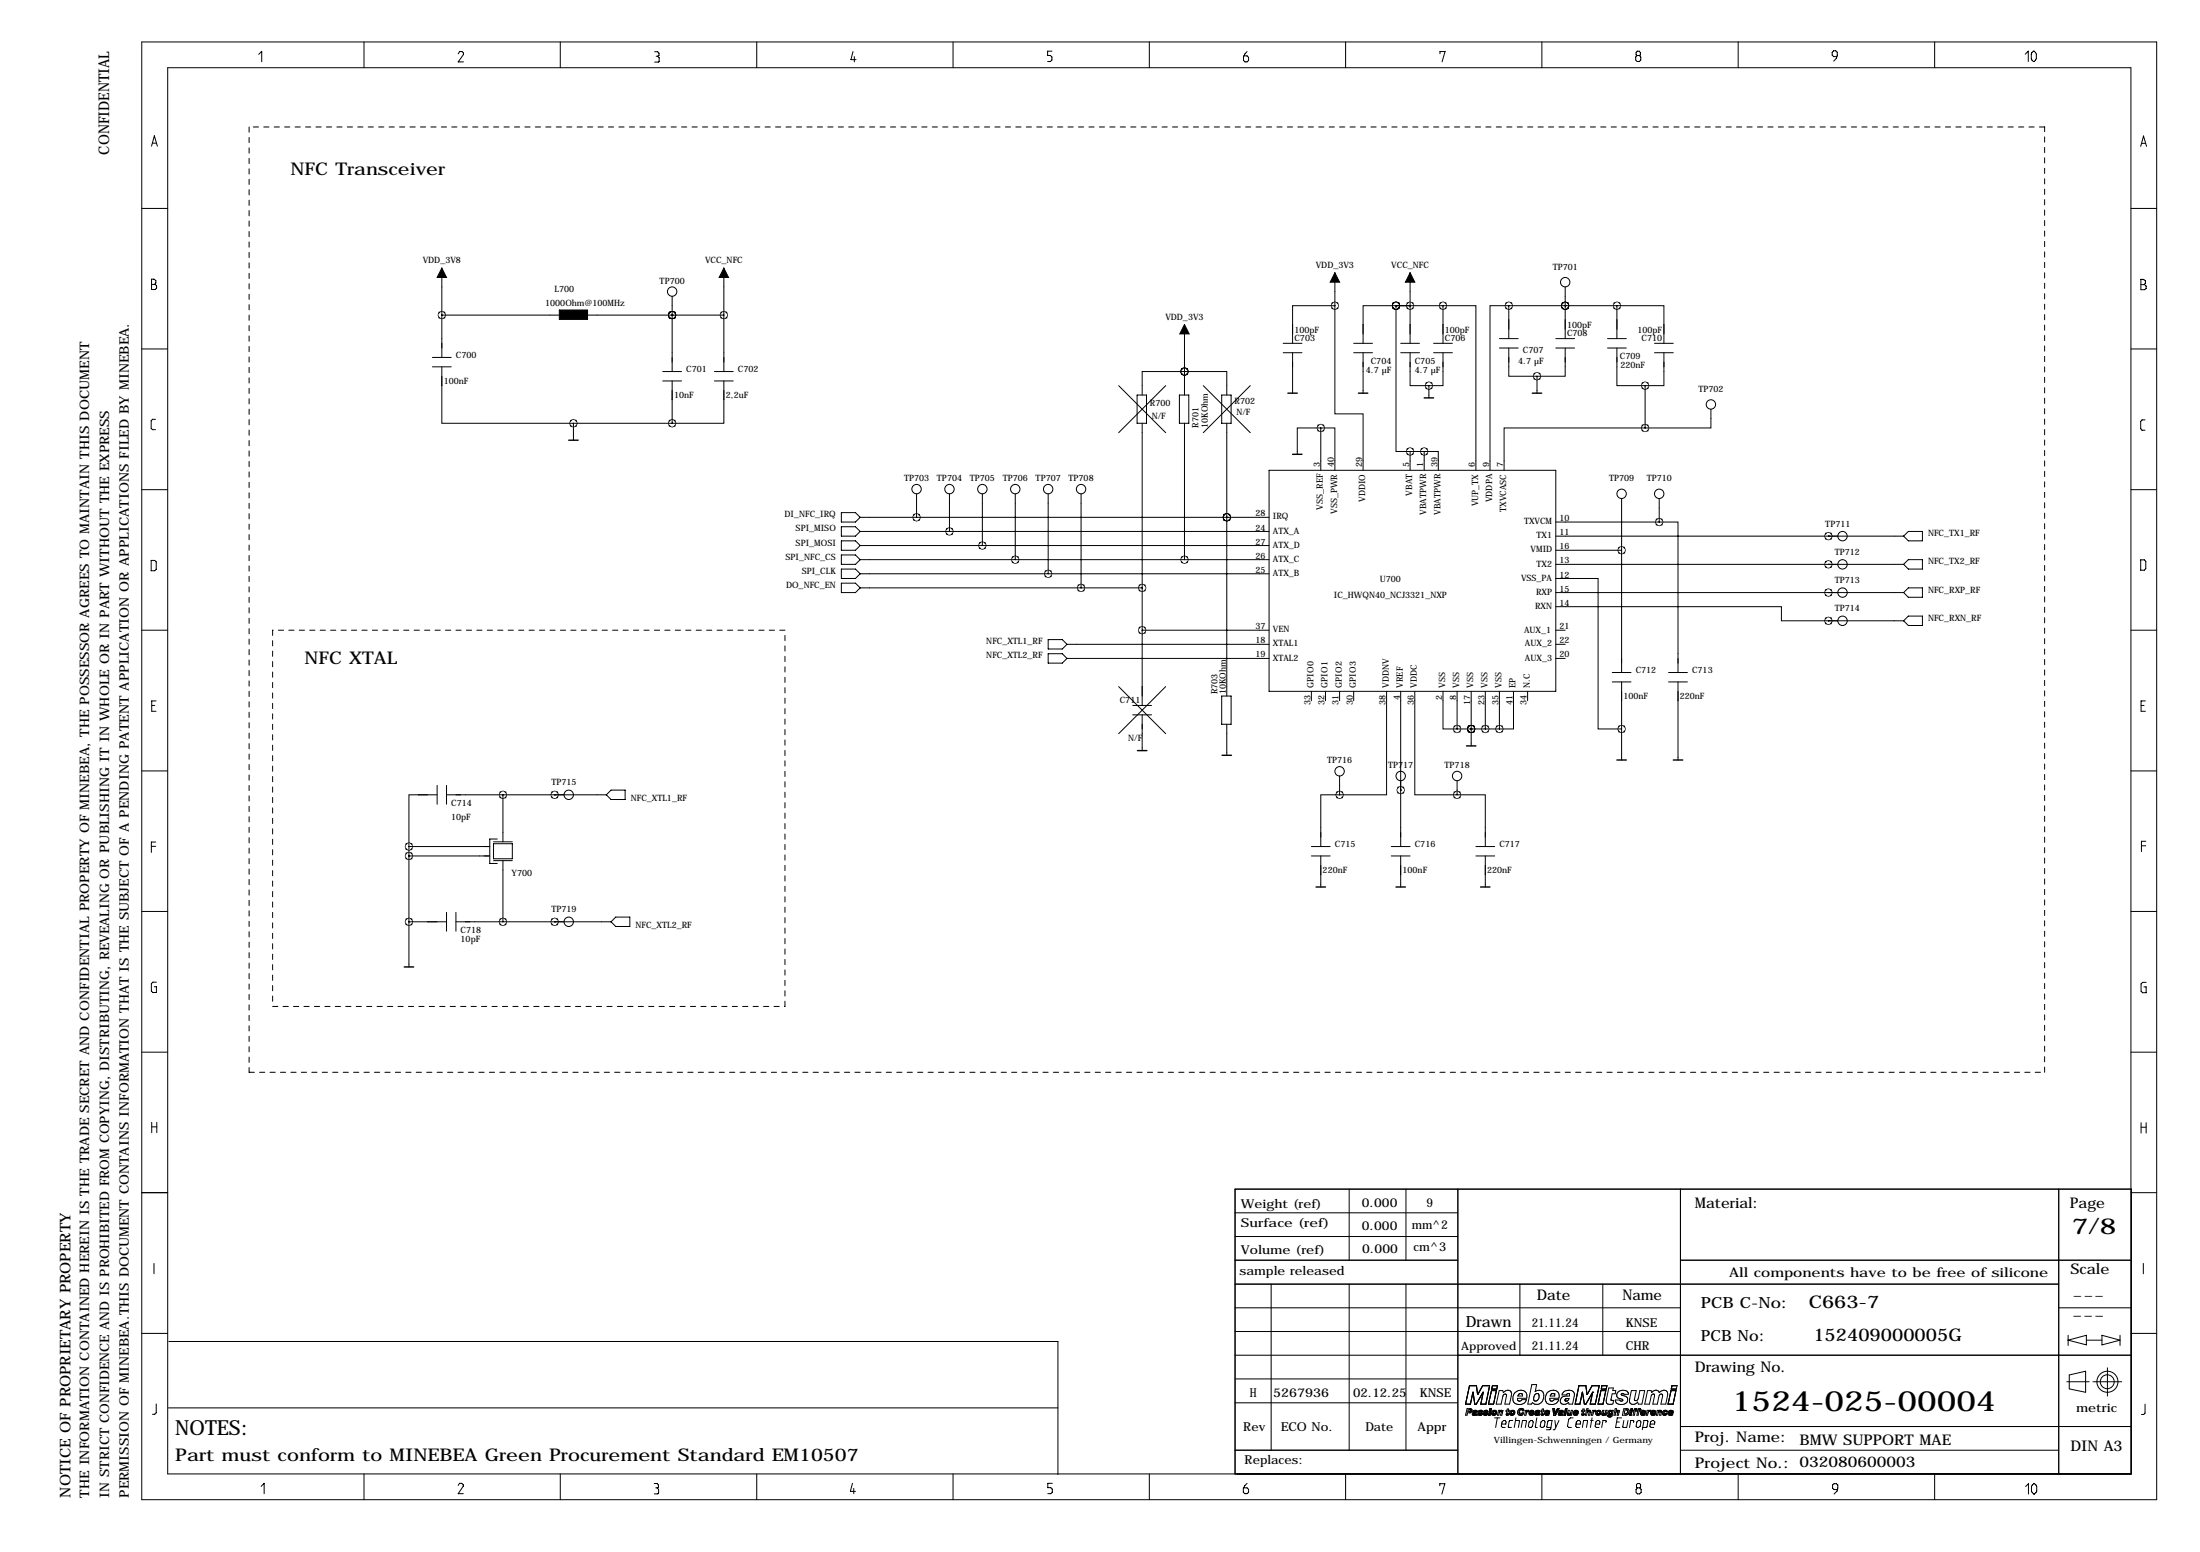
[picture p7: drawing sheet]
<svg xmlns="http://www.w3.org/2000/svg" width="594mm" height="419mm" viewBox="0 0 594 419" stroke-linecap="round" stroke-linejoin="round" font-family="sans-serif">
<g fill="none" stroke="#000" stroke-width=".27">
<path d="M38.3 11.3h544.4v393.7h-544.4zM69.9 14.7l.8-.8v2.8M98.3 11.3v7M123.8 14.5l.4-.6h.6l.4 .4v.4l-1.4 2h1.4M151.4 11.3v7M176.9 14h.8l.4 .4v.6l-.4 .2M177.3 15.2h.4M177.7 15.2l.4 .4v1l-.2 .2h-1M204.5 11.3v7M230.5 13.9l-.6 2.2h1.4M230.8 15.3v1.4M257.5 11.3v7"/>
<path d="M284.2 13.8h-1.1v1.2h.7l.4 .4v.8l-.4 .4h-.7M310.5 11.3v7M337 13.9l-1 1.4v1l.4 .4h.6l.4-.4v-.8l-.4-.4h-.9M363.6 11.3v7M389.1 14.5v-.6h1.3l-.8 2.8M416.6 11.3v7M442.4 15l-.3-.2v-.6l.3-.4h.5l.3 .4v.6l-.3 .2M442.4 15l-.4 .4v.8l.4 .4h.5l.4-.4v-.8l-.4-.4M442.4 15h.5M469.6 11.3v7M496.3 15.3h-.8l-.5-.4v-.8l.5-.4h.5l.4 .4-.2 1.6-.7 .8M522.7 11.3v7"/>
<path d="M547.2 14.6l.8-.8v2.8M549 14.2l.6-.4 .6 .8v1.2l-.6 .8-.6-.4-.2-.4zM40.9 39.5l.8-2.8 .8 2.8M41.2 38.7h1.1M578.4 39.5l.8-2.8 .8 2.8M578.7 38.7h1M38.3 56.3h7M575.8 56.3h6.9M40.9 76.8h1l.4 .4v.6l-.4 .4h-1v-2.8h.8l.4 .4v.6l-.4 .4M119.4 72.4v24.1M195.6 72.4v27.9M360.7 73.7v8.9"/>
<path d="M381 73.7v8.9h-3.8M422.9 77.5v13.9M578.5 76.9h1l.4 .4v.6l-.4 .3h-1v-2.8h.6l.6 .4v.7l-.4 .4M38.3 94.2h7M116.8 96.5h5.1M116.8 99.1h5.1M119.4 99.1v15.2h35.5M119.4 85.1h31.7M158.7 85.1h36.9M181.6 85.1h.1M181.6 80v20.3M320 87.6v19.1"/>
<path d="M346.7 95.2h5.1M346.7 92.7h5.1M349.2 95.2v11M360.7 82.6v29.2h7.6v15.2M360.7 82.6h-11.5v10.1M365.8 95.2h5M365.8 92.7h5M368.3 95.2v11M377.2 82.6v39.3h3.8M377.2 82.6h.1M377.2 82.6h-8.9v10.1M377.2 82.6h12.7"/>
<path d="M378.5 95.2h5M378.5 92.7h5M381 95.2v8.9h5.1M381 82.6v10.1M387.3 95.2h5.1M387.3 92.7h5.1M389.9 82.6h8.9v44.4M389.9 95.2v8.9h-3.8M389.9 82.6v10.1M405.1 94h5.1M405.1 91.4h5.1M407.7 82.6h-5.1v44.4"/>
<path d="M407.7 94v7.6h7.6M407.7 82.6v8.8M407.7 82.6h29.2M420.4 94h5M420.4 91.4h5M422.9 94v7.6h-7.6M422.9 82.6h.1M434.3 94h5.1M434.3 91.4h5.1M436.9 82.6h12.7v10.1M436.9 94v10.1h7.6M436.9 82.6v8.8"/>
<path d="M447 95.2h5.1M447 92.7h5.1M449.6 95.2v8.9h-5.1M575.8 94.2h6.9M42 113.2h-.8l-.4 .4v2.1l.4 .3h.8M154.9 114.3h26.7M154.9 114.3v4.6M179.1 100.3h5M179.1 102.9h5M181.6 102.9v11.4M193 100.3h5.1M193 102.9h5.1"/>
<path d="M195.6 102.9v11.4h-14M302.3 104.1l12.7 12.7M307.2 106.7h2.6v7.6h-2.6zM308.6 114.3v76.2M315 104.1l-12.7 12.7M318.7 106.7h2.5v7.6h-2.5zM320 100.3h11.5v6.4M320 100.3h.1M320 100.3h-11.4v6.4M320 114.3v36.8M325.1 104.1l12.7 12.7M330.1 106.7h2.5v7.6h-2.5z"/>
<path d="M331.5 114.3v73.7M337.8 104.1l-12.7 12.7M356.9 115.6h3.8v11.4M356.9 115.6h-6.4v7.1M356.9 115.6v11.4M386.1 104.1v3.3M415.3 101.6v4.6M444.5 115.6h-38.1v11.4M444.5 104.1v11.5M462.3 110.5v5.1h-17.8M579.6 113.4h-.8l-.4 .4v2l.4 .4h.8M38.3 132.2h7"/>
<path d="M227.3 138.4h3.8l1.3 1.3-1.3 1.3h-3.8zM232.4 139.7h110.5M247.6 133.3v6.4M256.5 133.3v10.2M265.4 133.3v14M274.3 133.3v17.8M283.2 133.3v21.6M292.1 133.3v25.5M331.5 139.7h.1M342.9 127h77.5v59.7h-77.5zM381 121.9v5.1M381 121.9h3.8"/>
<path d="M384.8 121.9h3.8v5.1M384.8 121.9v5.1M438.1 134.6v47M448.3 134.6v6.4M575.8 132.2h6.9M40.8 151.3h1l.4 .4v2l-.4 .4h-1zM227.3 142.2h3.8l1.3 1.3-1.3 1.3h-3.8zM227.3 153.7h3.8l1.3 1.2-1.3 1.3h-3.8zM227.3 149.9h3.8l1.3 1.2-1.3 1.3h-3.8zM227.3 157.5h3.8l1.3 1.3-1.3 1.2h-3.8zM227.3 146.1h3.8l1.3 1.2-1.3 1.3h-3.8zM232.4 143.5h110.5"/>
<path d="M232.4 154.9h110.5M232.4 151.1h110.5M232.4 147.3h110.5M232.4 158.8h76.2M420.4 156.2h11.4v40.6h6.3M420.4 141h27.9M420.4 144.8h93.9M420.4 152.4h93.9M420.4 148.6h17.7M448.3 141h5.1v40.6M494 144.8h.1M494 152.4h.1"/>
<path d="M514.3 152.4l1.3-1.3h3.8v2.6h-3.8zM515.6 143.5h3.8v2.6h-3.8l-1.3-1.3zM578.4 151.2h1l.4 .4v2l-.4 .4h-1zM38.3 170.2h7M283.2 172.7h3.8l1.3 1.3-1.3 1.3h-3.8zM283.2 176.5h3.8l1.3 1.3-1.3 1.3h-3.8zM288.3 174h54.6M288.3 177.8h54.6M308.6 170.2h34.3M420.4 163.8h60.9v3.8h12.7M420.4 170.2h2.5M420.4 160h93.9"/>
<path d="M420.4 174h2.5M420.4 177.8h2.5M494 160h.1M494 167.6h.1M494 167.6h20.3M514.3 160l1.3-1.2h3.8v2.5h-3.8zM515.6 166.4h3.8v2.5h-3.8l-1.3-1.3zM575.8 170.2h6.9M41 190.5h.8M42.2 189.3h-1.2v2.8h1.2M302.3 185.4l12.7 12.7M306.1 190.5h5"/>
<path d="M306.1 193h5M308.6 193v9.7M315 185.4l-12.7 12.7M330.1 188h2.5v7.6h-2.5zM331.5 195.6v8.4M354.3 186.7v2.5M358.1 186.7v2.5M361.9 186.7v2.5M365.8 186.7v2.5M374.6 186.7v27.9h-12.7M378.5 186.7v41.9M382.3 186.7v27.9h11.4"/>
<path d="M389.9 186.7v10.1h3.8M393.7 186.7v10.1M393.7 196.8h11.4M397.5 196.8h.1M397.5 186.7v14.7M401.3 186.7v10.1M405.1 186.7v10.1M408.9 186.7v10.1h-3.8M412.7 186.7v2.5M435.6 181.6h5.1M435.6 184.1h5.1M438.1 184.1v21.1"/>
<path d="M450.8 181.6h5.1M450.8 184.1h5.1M453.4 184.1v21.1M578.5 190.5h.8M579.7 189.3h-1.2v2.8h1.2M38.3 208.2h7M118.1 214.6h-7.6v14M118.1 212.1v5.1M120.6 212.1v5.1M120.6 214.6h43.2M135.9 214.6v12.7M149.9 214.6h.1"/>
<path d="M165.1 213.4h3.8v2.5h-3.8l-1.3-1.3zM361.9 214.6h-5v14M361.9 209.5v5.1M378.5 213.4h.1M393.7 214.6h7.6v14M393.7 210.8v3.8M575.8 208.2h6.9M40.9 228.5h1.2M42.1 227.4h-1.2v2.8M110.5 228.6h21.8M110.5 231.1h21.8M110.5 228.6v32.5"/>
<path d="M133.3 232.4h5.1M133.3 227.3h5.1M133.3 227.8h5.1v4.1h-5.1zM134.4 226.6h-2.1v6.6h2.1M135.9 232.4v16.5M354.3 228.6h5.1M354.3 231.1h5.1M356.9 231.1v8.4M375.9 228.6h5.1M375.9 231.1h5.1M378.5 231.1v8.4M398.8 228.6h5.1"/>
<path d="M398.8 231.1h5.1M401.3 231.1v8.4M578.6 228.4h1.2M579.8 227.2h-1.2v2.8M38.3 246.1h7M110.5 248.9h10.1M120.6 246.4v5.1M123.2 248.9h41.9M123.2 246.4v5.1M149.9 248.9h.1M166.4 247.6h3.8v2.6h-3.8l-1.3-1.3zM575.8 246.1h6.9"/>
<path d="M42.3 265.2h-1l-.4 .4v2l.4 .4h1v-1.6h-.6M579.9 265.3h-1l-.4 .4v2l.4 .4h1v-1.6h-.6M38.3 284.1h7M575.8 284.1h6.9M41 304.3h1.4M41 303.1v2.8M42.4 303.1v2.8M578.5 303.2v2.8M578.5 304.4h1.4M579.9 303.2v2.8M38.3 322.1h7M333.7 333.9h60.2"/>
<path d="M333.7 327.5h60.2M364.5 321.1v19.2M379.9 321.1v19.2M393.9 321.1v76.9M454.1 321.1v76.9M556.3 321.1v76.9M575.8 322.1h6.9M41.6 341.2v2.8M333.7 346.8h222.6M333.7 340.3h60.2M333.7 359.6h120.4M333.7 353.2h120.4"/>
<path d="M343.5 346.8v44.8M364.5 346.8v44.8M379.9 346.8v44.8M410.7 346.8v19.2M433.1 346.8v19.2M454.1 340.3h121.8M556.3 353.2h19.6M579.1 341.2v2.8M38.3 360.1h7M42.2 379.1v2.4l-.4 .4h-.6M45.6 362.3h240.3v35.9M333.7 366h242.2"/>
<path d="M333.7 378.8h60.2M333.7 372.4h60.2M397.1 374.2h1.8l.3 2.4 1.4-2.4h1.9l-1 5h-1.4l.7-3.2-1.9 3.2h-.4l-.5-3.2-.7 3.2h-1.3zM398 376h.1M403 375.5h1.3l-.7 3.7h-1.4zM403.3 374.2h1.3l-.2 .9h-1.4zM405.1 375.5h.9l.2 .6a1.14 1.14 0 0 1 1.3-.7 1.14 1.14 0 0 1 .9 1.2l-.5 2.6h-1.3l.4-2.6a.62 .62 0 0 0-.6 0 .62 .62 0 0 0-.4 .5l-.4 2.1h-1.3zM409.3 376.1a1.9 1.9 0 0 1 3.2 .5v1h-2.5a.64 .64 0 0 0 .4 .8 .64 .64 0 0 0 .8-.4h1.2a1.98 1.98 0 0 1-1.7 1.3 1.98 1.98 0 0 1-1.9-1.1v-1zM410.5 376.4l.1-.1a.52 .52 0 0 1 .6 .1 .52 .52 0 0 1 .1 .6h-1.2zM411.3 376.5h.1M413.8 379.1l-.1 .1M413.9 373.9h1.3l-.4 1.9a1.47 1.47 0 0 1 1.9-.1 1.47 1.47 0 0 1 .3 1.9 1.76 1.76 0 0 1-1.1 1.5 1.76 1.76 0 0 1-1.8-.3l-.4 .4h-.9z"/>
<path d="M414.9 376.5l.6-.2a1.27 1.27 0 0 1-.3 2l-.2 .1a.95 .95 0 0 1-.7-.8 .95 .95 0 0 1 .4-.9zM418 376.1a1.79 1.79 0 0 1 2.1-.6 1.79 1.79 0 0 1 1.2 1.7l-.1 .4h-2.5a.6 .6 0 0 0 .4 .7 .6 .6 0 0 0 .7-.2l.1-.1h1.2a1.9 1.9 0 0 1-1.7 1.3 1.9 1.9 0 0 1-1.8-1.1v-1zM419.1 376.5l.1-.1a.54 .54 0 0 1 .9 .2v.4h-1.3zM419.3 376.4h.1M419.7 375.4h.1M420 376.4h.1M420 376.5h.1M422.6 375.8a1.82 1.82 0 0 1 2.8 .7l-.5 2.7h-1l-.1-.5a1.2 1.2 0 0 1-1.4 .6 1.2 1.2 0 0 1-.8-1.2l.6-.9 1.8-.2 .1-.6-.3-.1-.5 .4h-1.3zM422.9 378.1h.1M422.9 377.9h.1M423 377.8h.1M423.1 377.7h.8l-.3 .5-.4 .2-.3-.1z"/>
<path d="M423.2 377.6v.1M423.8 378.7h.1M423.9 377.6v.1M424 376.4h.1M426.6 374.2h1.9l.3 2.4 1.4-2.4h1.9l-1.1 5h-1.3l.6-3.2-1.8 3.2h-.4l-.5-3.2-.7 3.2h-1.3zM430.3 376h.1M432.6 375.5h1.3l-.8 3.7h-1.3zM432.8 374.2h1.4l-.2 .9h-1.3zM435.3 378.1h.1M435.3 378.1l.3-1.7h.8l.2-.9h-.8l.1-.7h-1.2l-.7 3.1a.93 .93 0 0 0 .7 1.3l1.1-.1 .2-.9h-.2M435.3 378.1l.5 .1M435.8 378.2h.1"/>
<path d="M437.1 376a1.67 1.67 0 0 1 2.9 .3v.2h-1.2a.36 .36 0 0 0-.4-.2 .36 .36 0 0 0-.3 .4 2.13 2.13 0 0 1 1.6 .8 1.7 1.7 0 0 1-.8 1.7 1.7 1.7 0 0 1-1.9-.1l-.5-.6v-.4h1.2v.2l.5 .1 .3-.3-.4-.3a1.1 1.1 0 0 1-1.1-.5 1.1 1.1 0 0 1 .1-1.3zM438.1 376.7h.1M440.8 375.5h1.3l-.4 2.2a.49 .49 0 0 0 .4 .6 .49 .49 0 0 0 .5-.6l.5-2.2h1.3l-.8 3.7h-.9l-.2-.6a1.15 1.15 0 0 1-1.5 .7 1.15 1.15 0 0 1-.7-1.6zM445.2 375.5h.9l.2 .5a1.09 1.09 0 0 1 1-.6 1.09 1.09 0 0 1 1 .7 1.2 1.2 0 0 1 1.5-.6 1.2 1.2 0 0 1 .7 1.4l-.4 2.3h-1.3l.4-2.2v-.4l-.3-.2-.6 .4-.5 2.4h-1.2l.4-2.2v-.5l-.3-.1-.5 .4-.5 2.4h-1.3zM449.6 375.4h.1M451.5 375.5h1.3l-.7 3.7h-1.4zM451.8 374.2h1.3l-.2 .9h-1.3zM558.4 373.1h6.1M558.8 361.8l.1 .1M558.8 361.9l4.9-1.3v2.6zM558.8 360.6v2.7M559.1 371.3l4.4-1v5.7l-4.4-.9z"/>
<path d="M563.7 361.9h4.2M565.5 373.1h7.8M567.9 360.6l4.9 1.3-4.9 1.3zM569.4 369.4v7.6M572.8 360.6v2.7M575.8 360.1h6.9M579.6 379.2v2.4l-.4 .4h-.6M45.5 380.2h240.4M98.3 398v7M151.4 398v7M204.5 398v7M257.5 398v7"/>
<path d="M310.5 398v7M333.7 398v-76.9h242.2v76.9h-530.6v-379.7h530.5v379.7M333.7 391.6h60.2M363.6 398v7M396.4 380.4h1.1l.2 .3v.4l-.5 .4h-.7l-.1 .7h-.4zM397.1 381.5h.1M397.2 381.2h.1M397.3 381.1h.1M397.3 380.8h.1M397.3 380.7h-.6l-.1 .5 .7-.1M397.3 380.8v.3M397.7 380.6h.1"/>
<path d="M397.9 382.1h.1M398 381.5l-.2 .5 .4 .2M398 381.5h.1M398.2 381.9h.1M398.2 381.8h.1M398.2 381.7h.1M398.2 381.7v.3l.3-.1M398.2 381.7l.5-.1-.1 .2M398.2 382.2h.1M398.3 382h.1M398.3 381.2h.1M398.4 381.1h.1"/>
<path d="M398.4 381.6h.1M398.5 381.9h.1M398.6 381.9h.1M398.6 381.8h.1M398.6 381.8l-.1 .1M398.6 381.6h.1M398.7 381.1h.1M398.8 381.3h.1M398.8 381.2h.1M398.8 381.2l-.3-.1-.5 .2 .2-.4h.8l.1 .3-.2 .9M398.8 381.3l-.8 .2M398.8 381.2v.1"/>
<path d="M398.9 382.1h.1M398.9 382.1l.1 .1M399 382.2h.1M399 382.2h-.4v-.2l-.4 .2M399.3 381.8h.1M399.3 381.8l.1 .3 .5 .1M399.3 381.8h.4M399.4 382h.1M399.5 381.5h.1M399.7 381.8h.1M399.7 381.8l.1 .2 .4-.1M399.9 382.2h.1"/>
<path d="M399.9 381.1h.1M399.9 381.1l.1 .2M399.9 382h.1M400 381.3h.1M400 381.3l.2 .1a.44 .44 0 0 1 .2 .6 .44 .44 0 0 1-.5 .2M400 381.7h.1M400 380.8h.1M400 381.1h.1M400 381.1h-.1M400 381.7l.2 .2M400.2 381.9h.1M400.2 381.8h.1"/>
<path d="M400.2 381.1h.1M400.4 380.9l-.6-.1-.3 .4v.2l.5 .3M400.4 380.9h.1M400.5 380.9l.1 .4-.6-.2M400.5 381.8h.1M400.8 381.8h.1M400.8 381.8l.2 .3 .3 .1M400.8 381.8h.3M401.1 381.8h.1M401.1 381.8l.2 .2 .3-.2M401.3 382.2h.1M401.3 381.1h.1"/>
<path d="M401.3 381.1h.3M401.3 381.1l.1 .2M401.4 382h.1M401.4 381.3h.1M401.4 381.3l.6 .5M401.5 380.8h.1M401.6 381.9h.1M401.6 381.8h.1M401.6 381.7h.1M401.6 381.7v.1M401.6 381.1h.1M401.8 380.9l-.5-.1-.4 .4 .1 .3 .6 .3"/>
<path d="M401.8 380.9h.1M401.9 380.9l.1 .4h-.3v-.2M402 381.8l-.7 .4M402 381.8h.1M402.5 380.8h.3l-.2 1.4h-.4zM402.6 380.4h.3v.2h-.4zM403.1 382h.1M403.4 381.7h.1M403.5 381.8h.1M403.5 381.4h.1M403.5 381.3h.1M403.6 381.2h.1"/>
<path d="M403.7 381.9h.1M403.7 381.1h.1M403.7 381.1h.2M403.7 381.1l-.2 .3M403.8 382.2h-.1M403.8 382.9h1.5M403.9 381.1h.1M403.9 381.1v.1M403.9 381.2l.2 .3-.3 .4h-.3v-.5M404 381.2h.1M404.1 380.9l-.5-.1a.73 .73 0 0 0-.6 .9 .73 .73 0 0 0 .9 .6 .73 .73 0 0 0 .5-.9M404.1 380.9h.1"/>
<path d="M404.2 380.9l.2 .5M404.4 381.2v.1M404.4 381.4h.1M404.6 382.9l-.5 2.6M405.2 381.1h.1M405.2 381.1v-.3h-.3l-.3 1.4h.4l.1-.8 .4-.3M405.3 381.2h.1M405.4 380.9h.1M405.4 380.9l.6 .1M405.4 380.9l-.2 .2M405.5 381.1h.1M405.6 381.2h.1"/>
<path d="M405.7 384.6h1.2l.1-.6-.3-.4h-.4l-.5 .4-.2 1.1 .3 .4h.8M405.8 380.9h.1M405.9 380.9h.1M406 381l-.2 1.2h-.4l.1-1.1M407 382.1h.1M407 381.9h.1M407.4 381.8h.1M407.4 381.9h.1M407.4 381.8l.1-.7h.3v-.3h-.2v-.3h-.3l-.1 .3h-.2l-.1 .3h.3l-.2 .9 .5 .2 .1-.3h-.2M407.4 381.8v.1M407.5 381.9h.1M408 381.9a.73 .73 0 0 0 1.1 .1l.2-.4a.71 .71 0 0 0-1-.7 .71 .71 0 0 0-.3 1.1"/>
<path d="M408.3 381.7h.1M408.3 381.8h.1M408.3 381.8l.1 .1M408.3 381.4h.1M408.3 381.4v.4M408.4 381.9h.1M408.5 381.9h.1M408.6 382.2h.1M408.7 383.6h-.7l-.2 .2-.3 1.5 .9 .2M408.8 381.8h.1M408.8 381.8l-.4 .1M408.8 381.2l-.5 .2"/>
<path d="M408.8 381.2h.1M408.8 381.2v.6M408.9 381.2h.1M408.9 381.2v.1M409 380.9h.1M409.5 383.6h.9l.2 .2-.3 1.7M409.6 382.9l-.5 2.6M410.1 381.2v.1M410.5 381.4h.1M410.9 382.2h.1M411 385.5l.4-1.9h.9l.1 .2-.3 1.7M411.1 380.6h.1"/>
<path d="M411.1 380.6a.62 .62 0 0 0-.6 .6 .62 .62 0 0 0 .5 .7l.3-.4h.4l-.2 .5-.6 .2M411.1 380.6l.2 .2M411.3 380.8h.1M411.3 380.8l.1 .2h.4a.86 .86 0 0 0-.9-.6 .86 .86 0 0 0-.8 .7l.2 .9 .6 .2M412.4 381.6h.1M412.5 381.1l.1-.3h-.4l-.3 1.4h.4l.1-.6M412.5 381.1h.1M412.5 381.1l.1-.2 .5-.1-.1 .4h-.4l-.2 .4M413.2 381.5h.1M413.2 381.5v-.1a.7 .7 0 0 1 1.2-.3l.1 .5h-1l.2 .3 .4-.1M413.2 384l.4-.4h.4l.3 .4-.2 1.1-.4 .4h-.4l-.3-.4zM413.2 381.5a.65 .65 0 0 0 .5 .7 .65 .65 0 0 0 .7-.4h-.3"/>
<path d="M413.5 381.7h.1M413.6 381.4h.1M413.6 381.4h.5M413.7 381.2h.1M414 381.1h.1M414.1 381.8h.1M414.1 381.2h.1M414.1 381.2l-.3-.1-.2 .3M414.1 381.2v.2M414.1 381.4h.1M414.1 381.3h.1M414.8 382.1h.1"/>
<path d="M415 381.8h.1M415 381.8l.1 .1M415.1 381.9h.1M415.1 381.8h.1M415.1 381.7h.1M415.1 381.9h.3M415.1 381.7v.1M415.1 381.8h-.1M415.1 382.2h.1M415.2 382h.1M415.2 382.9l-.4 2.4 .5 .2M415.2 381.2h.1"/>
<path d="M415.3 381.1h.1M415.3 381.6h.1M415.4 381.9h.1M415.5 381.9h.1M415.5 381.8h.1M415.5 381.8l-.1 .1M415.5 381.6h.1M415.6 381.1h.1M415.6 381.6l-.1 .2M415.6 381.6l-.5 .1M415.6 381.6h.1M415.6 381.1l.1 .1"/>
<path d="M415.7 381.3h.1M415.7 381.2h.1M415.7 381.3l-1 .4 .1 .4 .3 .1M415.7 381.2v.1M415.9 382.2h-.4v-.2l-.4 .2M416 380.9h-.9l-.2 .4 .7-.2M416 381l-.2 1.2M416 380.9v.1M416 381.1h.1M416.4 384l.4-.4h.4l.3 .4-.2 1.1-.4 .4h-.4l-.3-.4zM416.4 382.1h.1M416.6 398v7"/>
<path d="M416.8 381.8h.1M416.8 381.8l.2 .1v.3l-.5-.1M416.8 381.8l.1-.7h.3v-.3h-.2l.1-.3h-.4l-.1 .3h-.2v.3h.2l-.2 1M416.9 381.9h.1M417.4 381.5h.1M417.4 381.5v-.2a.67 .67 0 0 1 1.2-.1v.4h-.9l.1 .3 .4-.1M417.4 381.5l.1 .5 .4 .2M417.7 381.7h.1M417.7 381.4h.6M417.8 382.2h.1M417.8 381.2h.1M417.8 381.2v.2"/>
<path d="M417.9 381.2h.3M418 381.1h.1M418.2 381.8h.1M418.2 381.2h.1M418.2 382.1l-.3 .1M418.2 381.8h.4l-.3 .3M418.3 382.1h.1M418.3 381.4h.1M418.3 381.3h.1M418.3 381.2v.2M418.5 381.1h.1M419 385.5l-1.1-.2 .3-1.5 .2-.2h1l-.4 2.3-.3 .2h-.9"/>
<path d="M419.6 380.4h.4l.1 1.3 .7-1.3h.4l-.9 1.8h-.5zM420.1 381.7h.1M420.1 383.6l.3 1.9M421.2 383.6l-1.1 2.5h-.4M421.4 381.8h.1M421.4 381.8v.1M421.4 381.9h.1M421.4 381.7h.1M421.4 381.7v.1M421.5 382.2h.1M421.5 381.7h.1M421.6 382h.1"/>
<path d="M421.6 381.2h.1M421.7 381.6h.1M421.7 381.9h.1M421.8 381.9h.1M421.9 381.6h-.1M421.9 381.8h.1M421.9 381.6l-.2 .4-.3-.1M421.9 381.1l-.3 .1M421.9 381.1h.1M422 381.6l-.6 .1M422 381.1v.1M422 381.6h-.1"/>
<path d="M422 381.3h.1M422 381.2h.1M422 381.3l-.9 .4v.4l.4 .1M422 381.2v.1M422.3 381l-.1 1.2h-.4l.1-.2-.4 .2M422.3 380.9h-.9l-.2 .4 .4-.1M422.3 380.9v.1M423 380.4h.4l-.4 1.8h-.4zM423.7 382.2h.1M424 381.9h.1M424 381.9v-1.1h-.3l-.2 1.3 .4 .1 .4-.2M424.3 382h.1"/>
<path d="M424.4 381.6h.1M424.4 381.6l-.4 .3M424.4 381.6l.1-.8h.4l-.3 1.4h-.3v-.2M425 382.9h-.7l-.4 .3-.4 1.9 .4 .4h.7M425.1 381.5h.1M425.1 381.5a.75 .75 0 0 1 .5-.6 .75 .75 0 0 1 .8 .2v.5h-1l.2 .3 .4-.1M425.1 381.5a.65 .65 0 0 0 .5 .7 .65 .65 0 0 0 .8-.4h-.4M425.4 381.7h.1M425.5 381.4h.1M425.5 381.4h.6M425.6 381.2l-.1 .2M425.6 381.2h.5"/>
<path d="M425.7 381.2h.1M425.8 384.6h1.2l.1-.6-.3-.4h-.4l-.5 .4-.1 1.1 .3 .4h.7M425.9 381.1h.1M426 381.8h.1M426 381.2h.1M426.1 381.4h.1M426.1 381.3h.1M426.1 381.2v.2M427.4 382.1h.1M427.5 385.5l.4-1.9h.9l.2 .2-.3 1.7M427.8 381.8h.1M427.8 381.9h.1"/>
<path d="M427.8 381.8l.1-.7h.3v-.3h-.2v-.3h-.3l-.1 .3h-.2l-.1 .3h.3l-.2 .9 .5 .2 .1-.3h-.2M427.8 381.8v.1M429 381h.1M429 381l.1-.6h-.3l-.5 1.8h.4l.2-.9 .4-.1M429.3 381.2h.1M429.4 381.2l-.2 1h.4l.1-.8M429.4 380.8h.1M429.7 381.4h.1M429.7 380.9l-.5-.1-.2 .2M429.7 380.9v.1M429.7 381v.4M429.8 383.6h.7"/>
<path d="M430.2 382.9l-.5 2.6M430.3 380.8h.3l-.1 .3 .6-.3-.1 .4-.5 .2-.2 .8h-.3zM430.5 381.1h.1M431.1 384.6h1.1l.1-.6-.3-.4h-.4l-.4 .4-.2 1.1 .3 .4h.8M431.3 382h.1M431.5 381.7h.1M431.5 381.7l.1 .1M431.6 381.8h.1M431.6 381.8l.1 .1M431.6 381.4h.1M431.6 381.4v.4M431.7 381.9h.1"/>
<path d="M431.7 381.2v.1M431.7 381.2h.1M431.8 381.9h.1M431.9 382.2h.1M432.1 381.8h.1M432.1 381.8l-.4 .1M432.1 381.2h.1M432.1 381.2l-.2-.1-.3 .3M432.1 381.2l.1 .1M432.2 381.2h.1M432.2 381.2l-.1 .6M432.3 380.9h.1"/>
<path d="M432.8 381.8h.1M432.8 381.8l.2-1h.4l-.1 1.1M432.8 381.8l.2 .4M433 382.2h.1M433.2 381.7h.1M433.3 381.9h.1M433.7 382h.1M433.7 382l-.7 .2M433.7 381.6h.1M433.7 381.6l-.4 .3M433.7 381.6l.2-.8h.3l-.2 1.4h-.4l.1-.2M433.9 384.1v-.5h-.8l-.3 1.9"/>
<path d="M434.8 381.6h.1M434.8 381.4l.1 .5 .4-.1M434.8 381.4l.5-.3 .1 .6M434.8 381.8h.1M434.9 382.7h.1M434.9 381.3l-.1 .1M435 381.9h.1M435 381.2h.1M435.1 382.1h.1M435.2 381.1h.1M435.3 381.8h.1M435.3 382h.1"/>
<path d="M435.3 382l-.2 .4-.8-.2 .2 .4 .4 .1M435.3 382l-.2 .1M435.4 382.5h.1M435.4 381.7l-.1 .1M435.4 381.7l-.1 .3M435.4 381.2h.1M435.4 381.4h.1M435.5 381.1h.1M435.5 381.1a.61 .61 0 0 0-1 .2 .61 .61 0 0 0 .6 .8M435.5 381.1l.1-.3h.3l-.3 1.5-.7 .4M436.4 380.4h.4l-.1 .5 .6-.1 .2 .3-.2 1.1h-.4l.1-1.1-.4 .2-.2 .9h-.3zM436.7 381h.1"/>
<path d="M436.8 384h.7M437.4 380.9h.1M438.1 382.9h-1.1l-.5 2.6h1.1M438.8 383.6l-.3 1.7 .1 .2h.9l.4-1.9M438.8 380.4h.8a.9 .9 0 0 1 .6 .8 .9 .9 0 0 1-.5 .8l-1.3 .2zM439.1 380.7l.6 .1 .1 .5-.5 .5h-.4zM439.5 380.7l.2 .1M439.7 380.9l.1 .1M440 380.5v.1M440.6 380.8h.4l-.3 1.4h-.4zM440.7 380.4h.4l-.1 .2h-.3zM441.3 380.8h.2a.51 .51 0 0 1 .8-.4l-.1 .2-.3 .1v.1h.2v.3h-.3l-.2 1.1h-.4l.3-1.1h-.3z"/>
<path d="M441.4 384.1v-.5h-.8l-.3 1.9M442.3 384l.4-.4h.4l.3 .4-.2 1.1-.5 .4h-.3l-.3-.4zM443 380.7h.1M443.2 380.6h.1M443.2 380.3a.49 .49 0 0 0-.6 .5h-.2l-.1 .3h.2l-.2 1.1h.3l.3-1.1h.2l.1-.3h-.3l.1-.1M443.2 380.6l-.2 .1M443.2 380.3l.1 .1M443.3 381.5h.1M443.3 381.5l.3-.6 .6-.1a.52 .52 0 0 1 .4 .8h-1l.1 .3 .4-.1M443.3 381.5a.63 .63 0 0 0 .4 .7 .63 .63 0 0 0 .8-.4M443.3 380.4l-.1 .2M443.6 381.7h.1"/>
<path d="M443.8 381.2h.1M443.8 385.5l1.2-.2 .3-1.5-.2-.2h-.9l-.5 2.5M443.9 381.1h.1M444.1 381.8h.1M444.1 381.8h.4M444.2 381.2h.1M444.2 381.2l-.3-.1-.2 .3h.5M444.2 382.1h.1M444.2 381.2v.1M444.2 381.4h.1M444.2 381.3h.1M444.2 381.3v.1"/>
<path d="M444.5 381.1h.1M444.5 381.8h.1M445.3 381.6h.1M445.4 381.1h.1M445.4 381.1v-.3h-.3l-.3 1.4h.4l.1-.6M445.4 381.1l.5-.3v.4h-.4l-.2 .4M445.4 381.3h.1M445.6 381.2h.1M445.8 380.8h.1M445.9 384.6h1.1l.1-.6-.3-.4h-.4l-.4 .4-.2 1.1 .3 .4h.7M446 381.5h.1M446.3 381.7h.1"/>
<path d="M446.3 382.2h.1M446.4 381.4h.1M446.4 381.4h.6M446.4 381.8h.1M446.5 381.2l-.1 .2M446.5 381.2h.1M446.6 381.1h.1M446.6 381.1l-.1 .1M446.6 381.1l.3 .1M446.9 381.8h.1M446.9 381.8l-.4 .1-.2-.3h1a.52 .52 0 0 0-.4-.8l-.6 .1-.3 .5 .2 .7h.7M446.9 381.8h.3"/>
<path d="M446.9 382.1h.1M446.9 381.2h.1M446.9 381.2l.1 .2M446.9 381.2l.1 .1M447 381.4h.1M447 381.3h.1M447.2 381.1h.1M447.2 381.8h.1M447.2 381.8l-.2 .3M448.1 381.5h.1M448.1 381.1h.1M448.1 381.1l.1-.3h-.4l-.3 1.4h.4l.2-.7"/>
<path d="M448.1 381.1l.3-.3 .5 .1-.1 1.3h-.4l.1-1.1M448.2 381.2l-.1 .3M448.2 381.2h.1M448.5 381.1h.1M448.5 381.1l-.3 .1M449.5 380.9l.7-.1 .3 .5-.8-.1v.7l.7-.1-.4 .4h-.5a.79 .79 0 0 1 0-1.3zM449.6 381.8h.1M449.7 381.9h.1M450.1 381.2h.1M450.7 381.5h.1M450.7 381.5a.63 .63 0 0 0 .5 .7 .63 .63 0 0 0 .8-.4M451 381l-.3 .5"/>
<path d="M451.1 380.9l.6-.1a.52 .52 0 0 1 .3 .8h-.9l.1 .3 .4-.1M451.1 382.2h.1M451.1 380.9l-.1 .1M451.1 381.7h.1M451.1 381.4h.6M451.4 381.1h.1M451.6 381.8h.1M451.6 381.8h.4M451.7 381.2h.1M451.7 381.2l-.3-.1-.2 .3M451.7 382.1h.1M451.7 381.2v.1"/>
<path d="M451.7 381.4h.1M451.7 381.3h.1M451.7 381.3v.1M452 381.1h.1M452 381.8h.1M454.1 391.6h102.2M454.1 385.2h121.8M469.6 398v7M522.7 398v7M70.6 401.4l.8-.8v2.8M123.8 401.1l.4-.5h.6l.4 .4v.3l-1.4 2.1h1.4M176.8 400.6h.7l.4 .4v.6l-.4 .2"/>
<path d="M177.2 401.8h.3M177.5 401.8l.5 .4v1l-.3 .2h-.9M230.3 400.6l-.5 2.1h1.3M230.7 401.9v1.5M284.3 400.6h-1.2v1.1h.8l.4 .4v.8l-.4 .5h-.8M337 400.6l-.7 .6-.4 .8v.9l.4 .5h.7l.4-.5v-.7l-.4-.4h-.9M389 401.2v-.5h1.4l-.8 2.8M442.4 401.8l-.2-.2v-.6l.2-.4h.6l.3 .4v.6l-.3 .2M442.4 401.8l-.3 .4v.8l.3 .4h.6l.4-.4v-.8l-.4-.4M442.4 401.8h.6M496.4 402.2h-.8l-.5-.4v-.8l.5-.3h.6l.4 .3-.2 1.6-.8 .9M547.3 401.4l.8-.7v2.8"/>
<path d="M549.1 401l.6-.3 .6 .7v1.2l-.6 .9h-.2l-.6-.9v-1.2z"/>
<circle cx="181.6" cy="78.7" r="1.27"/>
<circle cx="422.9" cy="76.2" r="1.27"/>
<circle cx="462.3" cy="109.2" r="1.27"/>
<circle cx="247.6" cy="132.1" r="1.27"/>
<circle cx="256.5" cy="132.1" r="1.27"/>
<circle cx="265.4" cy="132.1" r="1.27"/>
<circle cx="274.3" cy="132.1" r="1.27"/>
<circle cx="283.2" cy="132.1" r="1.27"/>
<circle cx="292.1" cy="132.1" r="1.27"/>
<circle cx="438.1" cy="133.3" r="1.27"/>
<circle cx="448.3" cy="133.3" r="1.27"/>
<circle cx="497.8" cy="144.8" r="1.27"/>
<circle cx="497.8" cy="152.4" r="1.27"/>
<circle cx="497.8" cy="167.6" r="1.27"/>
<circle cx="497.8" cy="160" r="1.27"/>
<circle cx="153.7" cy="214.6" r="1.27"/>
<circle cx="361.9" cy="208.3" r="1.27"/>
<circle cx="378.5" cy="209.5" r="1.27"/>
<circle cx="393.7" cy="209.5" r="1.27"/>
<circle cx="153.7" cy="248.9" r="1.27"/>
<circle cx="569.4" cy="373.1" r="1.88"/>
<circle cx="569.4" cy="373.1" r="2.84"/>
<circle cx="431.9" cy="381.6" r=".71"/>
</g>
<path d="M67.3 34.3v255.3M552.4 34.3h-485.1M73.7 170.2v101.6M212.1 170.2h-138.4M73.7 271.8h138.4M212.1 271.8v-101.6M67.3 289.6h485.1M552.4 289.6v-255.3" fill="none" stroke="#000" stroke-width=".27" stroke-dasharray="1.4 1.4"/>
<path d="M119.4 72.4l1.2 2.5h-2.5zM195.6 72.4l1.2 2.5h-2.5zM360.7 73.7l1.2 2.5h-2.5zM381 73.7l1.3 2.5h-2.6zM151.1 83.7h7.6v2.6h-7.6zM320 87.6l1.3 2.6h-2.5z" fill="#000" stroke="#000" stroke-width=".27"/>
<g fill="none" stroke="#000" stroke-width=".38">
<path d="M153.7 118.9h2.5M348 106.2h2.5M367 106.2h2.6M384.8 107.4h2.5M414 106.2h2.6M349.2 122.7h2.6M307.3 202.7h2.6M330.2 204h2.5M396.2 201.4h2.6M436.9 205.2h2.5M452.1 205.2h2.6M355.6 239.5h2.5"/>
<path d="M377.2 239.5h2.5M400 239.5h2.6M109.2 261.1h2.6"/>
</g>
<path d="M119.3 85.1a.1 .1 0 0 0 .2 0 .1 .1 0 0 0-.2 0zM154.9 114.3a.07 .07 0 0 0 .1 0 .07 .07 0 0 0-.1 0zM110.4 248.9a.1 .1 0 0 0 .2 0 .1 .1 0 0 0-.2 0zM135.8 248.9a.1 .1 0 0 0 .2 0 .1 .1 0 0 0-.2 0zM135.8 214.6a.1 .1 0 0 0 .2 0 .1 .1 0 0 0-.2 0zM149.8 214.6a.07 .07 0 0 0 .1 0 .07 .07 0 0 0-.1 0zM149.8 248.9a.07 .07 0 0 0 .1 0 .07 .07 0 0 0-.1 0zM195.5 85.1a.1 .1 0 0 0 .2 0 .1 .1 0 0 0-.2 0zM181.5 85.1a.1 .1 0 0 0 .2 0 .1 .1 0 0 0-.2 0zM181.5 114.3a.1 .1 0 0 0 .2 0 .1 .1 0 0 0-.2 0zM320 100.3a.07 .07 0 0 0 .1 0 .07 .07 0 0 0-.1 0zM320 151.1a.07 .07 0 0 0 .1 0 .07 .07 0 0 0-.1 0zM331.4 139.7a.07 .07 0 0 0 .1 0 .07 .07 0 0 0-.1 0zM331.4 139.7a.07 .07 0 0 0 .1 0 .07 .07 0 0 0-.1 0zM494 144.8a.07 .07 0 0 0 .1 0 .07 .07 0 0 0-.1 0zM494 152.4a.07 .07 0 0 0 .1 0 .07 .07 0 0 0-.1 0zM494 160a.07 .07 0 0 0 .1 0 .07 .07 0 0 0-.1 0zM405.1 196.9a.07 .07 0 0 0 .1 0 .07 .07 0 0 0-.1 0zM401.2 196.8a.1 .1 0 0 0 .2 0 .1 .1 0 0 0-.2 0zM393.6 196.9a.1 .1 0 0 0 .2 0 .1 .1 0 0 0-.2 0zM397.4 196.9a.1 .1 0 0 0 .2 0 .1 .1 0 0 0-.2 0zM397.4 196.9a.1 .1 0 0 0 .2 0 .1 .1 0 0 0-.2 0zM356.8 115.6a.07 .07 0 0 0 .1 0 .07 .07 0 0 0-.1 0zM384.7 121.9a.1 .1 0 0 0 .2 0 .1 .1 0 0 0-.2 0zM320 100.3a.07 .07 0 0 0 .1 0 .07 .07 0 0 0-.1 0zM438.1 148.6a.07 .07 0 0 0 .1 0 .07 .07 0 0 0-.1 0zM438.1 196.8a.07 .07 0 0 0 .1 0 .07 .07 0 0 0-.1 0zM494 167.6a.07 .07 0 0 0 .1 0 .07 .07 0 0 0-.1 0zM360.6 82.6a.1 .1 0 0 0 .2 0 .1 .1 0 0 0-.2 0zM393.6 214.6a.1 .1 0 0 0 .2 0 .1 .1 0 0 0-.2 0zM361.9 214.6a.07 .07 0 0 0 .1 0 .07 .07 0 0 0-.1 0zM378.4 213.4a.07 .07 0 0 0 .1 0 .07 .07 0 0 0-.1 0zM377.1 82.6a.1 .1 0 0 0 .2 0 .1 .1 0 0 0-.2 0zM415.2 101.6a.1 .1 0 0 0 .2 0 .1 .1 0 0 0-.2 0zM407.6 82.6a.07 .07 0 0 0 .1 0 .07 .07 0 0 0-.1 0zM422.8 82.6a.1 .1 0 0 0 .2 0 .1 .1 0 0 0-.2 0zM422.8 82.6a.1 .1 0 0 0 .2 0 .1 .1 0 0 0-.2 0zM436.8 82.6a.1 .1 0 0 0 .2 0 .1 .1 0 0 0-.2 0zM444.4 104.1a.1 .1 0 0 0 .2 0 .1 .1 0 0 0-.2 0zM448.2 141a.1 .1 0 0 0 .2 0 .1 .1 0 0 0-.2 0zM308.5 158.8a.1 .1 0 0 0 .2 0 .1 .1 0 0 0-.2 0zM181.5 85.1a.1 .1 0 0 0 .2 0 .1 .1 0 0 0-.2 0zM247.6 139.7a.07 .07 0 0 0 .1 0 .07 .07 0 0 0-.1 0zM256.5 143.5a.07 .07 0 0 0 .1 0 .07 .07 0 0 0-.1 0zM265.4 147.3a.07 .07 0 0 0 .1 0 .07 .07 0 0 0-.1 0zM274.2 151.1a.1 .1 0 0 0 .2 0 .1 .1 0 0 0-.2 0zM283.1 154.9a.1 .1 0 0 0 .2 0 .1 .1 0 0 0-.2 0zM292 158.8a.1 .1 0 0 0 .2 0 .1 .1 0 0 0-.2 0zM110.4 228.6a.1 .1 0 0 0 .2 0 .1 .1 0 0 0-.2 0zM110.4 231.1a.1 .1 0 0 0 .2 0 .1 .1 0 0 0-.2 0zM444.4 115.6a.1 .1 0 0 0 .2 0 .1 .1 0 0 0-.2 0zM380.9 121.9a.1 .1 0 0 0 .2 0 .1 .1 0 0 0-.2 0zM380.9 82.6a.1 .1 0 0 0 .2 0 .1 .1 0 0 0-.2 0zM389.8 82.6a.1 .1 0 0 0 .2 0 .1 .1 0 0 0-.2 0zM386 104.1a.1 .1 0 0 0 .2 0 .1 .1 0 0 0-.2 0zM377.1 82.6a.1 .1 0 0 0 .2 0 .1 .1 0 0 0-.2 0zM308.5 170.2a.1 .1 0 0 0 .2 0 .1 .1 0 0 0-.2 0z" fill="#000" stroke="#000" stroke-width="2"/>
<text font-size="7.6" x="468" y="381.2">1524-025-00004</text>
<text font-size="6" x="559.8" y="333.3">7/8</text>
<text font-size="5.6" x="47.3" y="387.5">NOTES:</text>
<g font-size="4.7">
<text x="78.5" y="47.2">NFC Transceiver</text>
<text x="82.3" y="179.3">NFC XTAL</text>
<text x="488.7" y="353.3">C663-7</text>
<text x="490" y="362.2">152409000005G</text>
<text x="47.3" y="394.6">Part must conform to MINEBEA Green Procurement Standard EM10507</text>
</g>
<g font-size="4.1">
<text x="459.5" y="353.3">PCB C-No:</text>
<text x="396" y="358.3">Drawn</text>
<text x="459.5" y="362.2">PCB No:</text>
</g>
<g font-size="4">
<text x="29.5" y="41.8" transform="rotate(-90 29.5 41.8)">CONFIDENTIAL</text>
<text x="457.9" y="326.1">Material:</text>
<text x="559.3" y="326.1">Page</text>
<text x="559.4" y="343.9">Scale</text>
<text x="415.2" y="351">Date</text>
<text x="438.4" y="351">Name</text>
<text x="559.8" y="356.4">---</text>
<text x="457.9" y="370.6">Drawing No.</text>
<text x="458" y="389.4">Proj. Name:</text>
<text x="486.2" y="390.1">BMW SUPPORT MAE</text>
<text x="559.4" y="391.9">DIN A3</text>
<text x="458" y="396.5">Project No.: 032080600003</text>
<text x="19" y="404.4" transform="rotate(-90 19 404.4)">NOTICE OF PROPRIETARY PROPERTY</text>
</g>
<text font-size="3.9" x="559.9" y="351.2">---</text>
<g font-size="3.6">
<text x="467.2" y="344.8">All components have to be free of silicone</text>
<text x="24.1" y="404.4" transform="rotate(-90 24.1 404.4)">THE INFORMATION CONTAINED HEREIN IS THE TRADE SECRET AND CONFIDENTIAL PROPERTY OF MINEBEA, THE POSSESSOR AGREES TO MAINTAIN THIS DOCUMENT</text>
<text x="29.5" y="404.4" transform="rotate(-90 29.5 404.4)">IN STRICT CONFIDENCE AND IS PROHIBITED FROM COPYING, DISTRIBUTING, REVEALING OR PUBLISHING IT IN WHOLE OR IN PART WITHOUT THE EXPRESS</text>
<text x="34.8" y="404.4" transform="rotate(-90 34.8 404.4)">PERMISSION OF MINEBEA.THIS DOCUMENT CONTAINS INFORMATION THAT IS THE SUBJECT OF A PENDING PATENT APPLICATION OR APPLICATIONS FILED BY MINEBEA.</text>
</g>
<g font-size="3.3">
<text x="335.3" y="326.1">Weight (ref)</text>
<text x="367.9" y="325.8">0.000</text>
<text x="385.5" y="325.8">9</text>
<text x="335.3" y="331.4">Surface (ref)</text>
<text x="367.9" y="332">0.000</text>
<text x="381.5" y="331.8">mm^2</text>
<text x="335.3" y="338.5">Volume (ref)</text>
<text x="368" y="338.3">0.000</text>
<text x="381.9" y="337.9">cm^3</text>
<text x="334.9" y="344.3">sample released</text>
<text x="413.9" y="358.3">21.11.24</text>
<text x="439.3" y="358.3">KNSE</text>
<text x="413.9" y="364.6">21.11.24</text>
<text x="439.3" y="364.6">CHR</text>
<text x="337.7" y="377.3">H</text>
<text x="344" y="377.3">5267936</text>
<text x="365.6" y="377.3">02.12.25</text>
<text x="383.6" y="377.3">KNSE</text>
<text x="560.9" y="381.2">metric</text>
<text x="335.9" y="386.5">Rev</text>
<text x="346" y="386.5">ECO No.</text>
<text x="368.9" y="386.5">Date</text>
<text x="383" y="386.5">Appr</text>
<text x="336.3" y="395.4">Replaces:</text>
</g>
<text font-size="3.1" x="394.8" y="364.6">Approved</text>
<g font-size="2.4">
<text x="114.2" y="71.1">VDD_3V8</text>
<text x="190.5" y="71.1">VCC_NFC</text>
<text x="178.2" y="76.6">TP700</text>
<text x="355.5" y="72.4">VDD_3V3</text>
<text x="375.9" y="72.4">VCC_NFC</text>
<text x="419.5" y="72.8">TP701</text>
<text x="147.3" y="82.6">1000Ohm@100MHz</text>
<text x="149.9" y="78.7">L700</text>
<text x="314.9" y="86.4">VDD_3V3</text>
<text x="349.8" y="89.8">100pF</text>
<text x="390.4" y="89.8">100pF</text>
<text x="423.4" y="88.5">100pF</text>
<text x="442.4" y="89.8">100pF</text>
<text x="349.8" y="92.1">C703</text>
<text x="390.4" y="92.1">C706</text>
<text x="411.5" y="95.4">C707</text>
<text x="423.4" y="90.8">C708</text>
<text x="443.5" y="92.1">C710</text>
<text x="123.2" y="96.8">C700</text>
<text x="185.4" y="100.6">C701</text>
<text x="199.4" y="100.6">C702</text>
<text x="369" y="100.7">4.7 µF</text>
<text x="370.4" y="98.2">C704</text>
<text x="382.3" y="98.2">C705</text>
<text x="382.3" y="100.7">4.7 µF</text>
<text x="410.2" y="98.2">4.7 µF</text>
<text x="437.7" y="96.9">C709</text>
<text x="437.8" y="99.5">220nF</text>
<text x="119.9" y="103.6">100nF</text>
<text x="182.1" y="107.4">10nF</text>
<text x="196.1" y="107.4">2,2uF</text>
<text x="458.9" y="105.8">TP702</text>
<text x="310.7" y="109.6">R700</text>
<text x="311.2" y="113">N/F</text>
<text x="333.6" y="109.2">R702</text>
<text x="334.1" y="112.2">N/F</text>
<text x="323.9" y="115.6" transform="rotate(-90 323.9 115.6)">R701</text>
<text x="326.4" y="115.6" transform="rotate(-90 326.4 115.6)">10KOhm</text>
<text x="356.6" y="126" transform="rotate(-90 356.6 126)">3</text>
<text x="360.4" y="126" transform="rotate(-90 360.4 126)">40</text>
<text x="368" y="126" transform="rotate(-90 368 126)">29</text>
<text x="380.7" y="126" transform="rotate(-90 380.7 126)">5</text>
<text x="384.6" y="126" transform="rotate(-90 384.6 126)">1</text>
<text x="388.4" y="126" transform="rotate(-90 388.4 126)">39</text>
<text x="398.5" y="126" transform="rotate(-90 398.5 126)">6</text>
<text x="402.3" y="126" transform="rotate(-90 402.3 126)">9</text>
<text x="406.1" y="126" transform="rotate(-90 406.1 126)">7</text>
<text x="244.3" y="129.9">TP703</text>
<text x="253.2" y="129.9">TP704</text>
<text x="262.1" y="129.9">TP705</text>
<text x="270.9" y="129.9">TP706</text>
<text x="279.8" y="129.9">TP707</text>
<text x="288.7" y="129.9">TP708</text>
<text x="434.8" y="129.9">TP709</text>
<text x="444.9" y="129.9">TP710</text>
<text x="357.4" y="137.6" transform="rotate(-90 357.4 137.6)">VSS_REF</text>
<text x="368.9" y="135.5" transform="rotate(-90 368.9 135.5)">VDDIO</text>
<text x="381.6" y="133.8" transform="rotate(-90 381.6 133.8)">VBAT</text>
<text x="399.4" y="136.7" transform="rotate(-90 399.4 136.7)">VUP_TX</text>
<text x="403.2" y="135.6" transform="rotate(-90 403.2 135.6)">VDDPA</text>
<text x="212" y="139.7">DI_NFC_IRQ</text>
<text x="215" y="143.5">SPI_MISO</text>
<text x="339.2" y="143.3">24</text>
<text x="339.2" y="139.4">28</text>
<text x="343.9" y="140.3">IRQ</text>
<text x="361.3" y="138.7" transform="rotate(-90 361.3 138.7)">VSS_PWR</text>
<text x="385.4" y="139" transform="rotate(-90 385.4 139)">VBATPWR</text>
<text x="389.2" y="139" transform="rotate(-90 389.2 139)">VBATPWR</text>
<text x="407" y="138.2" transform="rotate(-90 407 138.2)">TXVCASC</text>
<text x="411.8" y="141.5">TXVCM</text>
<text x="421.4" y="140.7">10</text>
<text x="493.2" y="142.2">TP711</text>
<text x="215" y="147.3">SPI_MOSI</text>
<text x="339.2" y="147.1">27</text>
<text x="343.9" y="144.1">ATX_A</text>
<text x="343.9" y="147.9">ATX_D</text>
<text x="413.6" y="149.2">VMID</text>
<text x="415.2" y="145.4">TX1</text>
<text x="421.4" y="144.5">11</text>
<text x="421.4" y="148.3">16</text>
<text x="495.7" y="149.9">TP712</text>
<text x="521" y="144.8">NFC_TX1_RF</text>
<text x="212.2" y="151.1">SPI_NFC_CS</text>
<text x="216.6" y="154.9">SPI_CLK</text>
<text x="339.2" y="154.7">25</text>
<text x="339.2" y="150.9">26</text>
<text x="343.9" y="155.5">ATX_B</text>
<text x="343.9" y="151.7">ATX_C</text>
<text x="415.2" y="153">TX2</text>
<text x="421.4" y="156">12</text>
<text x="421.4" y="152.1">13</text>
<text x="521" y="152.4">NFC_TX2_RF</text>
<text x="212.4" y="158.8">DO_NFC_EN</text>
<text x="360.4" y="161.4">IC_HWQN40_NCJ3321_NXP</text>
<text x="372.8" y="157.2">U700</text>
<text x="411" y="156.8">VSS_PA</text>
<text x="415" y="160.6">RXP</text>
<text x="421.4" y="159.8">15</text>
<text x="495.7" y="157.5">TP713</text>
<text x="521" y="160">NFC_RXP_RF</text>
<text x="414.8" y="164.4">RXN</text>
<text x="421.4" y="163.6">14</text>
<text x="495.7" y="165.1">TP714</text>
<text x="521" y="167.6">NFC_RXN_RF</text>
<text x="266.5" y="174">NFC_XTL1_RF</text>
<text x="339.2" y="173.7">18</text>
<text x="339.2" y="169.9">37</text>
<text x="343.9" y="170.8">VEN</text>
<text x="411.8" y="171">AUX_1</text>
<text x="421.4" y="169.9">21</text>
<text x="421.4" y="173.7">22</text>
<text x="266.5" y="177.8">NFC_XTL2_RF</text>
<text x="339.2" y="177.5">19</text>
<text x="343.9" y="174.6">XTAL1</text>
<text x="343.9" y="178.4">XTAL2</text>
<text x="412" y="178.4">AUX_3</text>
<text x="412" y="174.6">AUX_2</text>
<text x="421.4" y="177.5">20</text>
<text x="354.9" y="185.7" transform="rotate(-90 354.9 185.7)">GPIO0</text>
<text x="358.7" y="185.7" transform="rotate(-90 358.7 185.7)">GPIO1</text>
<text x="362.5" y="185.7" transform="rotate(-90 362.5 185.7)">GPIO2</text>
<text x="366.3" y="185.7" transform="rotate(-90 366.3 185.7)">GPIO3</text>
<text x="375.2" y="185.7" transform="rotate(-90 375.2 185.7)">VDDNV</text>
<text x="379" y="185.7" transform="rotate(-90 379 185.7)">VREF</text>
<text x="382.8" y="185.7" transform="rotate(-90 382.8 185.7)">VDDC</text>
<text x="390.5" y="185.7" transform="rotate(-90 390.5 185.7)">VSS</text>
<text x="394.3" y="185.7" transform="rotate(-90 394.3 185.7)">VSS</text>
<text x="398.1" y="185.7" transform="rotate(-90 398.1 185.7)">VSS</text>
<text x="401.9" y="185.7" transform="rotate(-90 401.9 185.7)">VSS</text>
<text x="405.7" y="185.7" transform="rotate(-90 405.7 185.7)">VSS</text>
<text x="409.5" y="185.7" transform="rotate(-90 409.5 185.7)">EP</text>
<text x="413.3" y="185.7" transform="rotate(-90 413.3 185.7)">N.C</text>
<text x="442" y="181.9">C712</text>
<text x="457.2" y="181.9">C713</text>
<text x="302.6" y="189.9">C711</text>
<text x="328.9" y="187.5" transform="rotate(-90 328.9 187.5)">R703</text>
<text x="331.2" y="187.5" transform="rotate(-90 331.2 187.5)">10KOhm</text>
<text x="354.1" y="190.4" transform="rotate(-90 354.1 190.4)">33</text>
<text x="357.9" y="190.4" transform="rotate(-90 357.9 190.4)">32</text>
<text x="361.7" y="190.4" transform="rotate(-90 361.7 190.4)">31</text>
<text x="365.5" y="190.4" transform="rotate(-90 365.5 190.4)">30</text>
<text x="374.4" y="190.4" transform="rotate(-90 374.4 190.4)">38</text>
<text x="378.2" y="189" transform="rotate(-90 378.2 189)">4</text>
<text x="382" y="190.4" transform="rotate(-90 382 190.4)">36</text>
<text x="389.6" y="189" transform="rotate(-90 389.6 189)">2</text>
<text x="393.4" y="189" transform="rotate(-90 393.4 189)">8</text>
<text x="397.3" y="190.4" transform="rotate(-90 397.3 190.4)">17</text>
<text x="401.1" y="190.4" transform="rotate(-90 401.1 190.4)">23</text>
<text x="404.9" y="190.4" transform="rotate(-90 404.9 190.4)">35</text>
<text x="408.7" y="190.4" transform="rotate(-90 408.7 190.4)">41</text>
<text x="412.5" y="190.4" transform="rotate(-90 412.5 190.4)">34</text>
<text x="438.7" y="188.7">100nF</text>
<text x="453.9" y="188.7">220nF</text>
<text x="304.9" y="200.2">N/F</text>
<text x="358.6" y="206.1">TP716</text>
<text x="375.1" y="207.4">TP717</text>
<text x="390.3" y="207.4">TP718</text>
<text x="149" y="212.1">TP715</text>
<text x="121.9" y="217.6">C714</text>
<text x="121.9" y="221.4">10pF</text>
<text x="170.4" y="216.3">NFC_XTL1_RF</text>
<text x="360.7" y="228.9">C715</text>
<text x="382.3" y="228.9">C716</text>
<text x="405.1" y="228.9">C717</text>
<text x="138.2" y="236.6">Y700</text>
<text x="357.4" y="235.7">220nF</text>
<text x="379" y="235.7">100nF</text>
<text x="401.8" y="235.7">220nF</text>
<text x="124.5" y="251.9">C718</text>
<text x="149" y="246.4">TP719</text>
<text x="171.7" y="250.6">NFC_XTL2_RF</text>
<text x="124.5" y="254.4">10pF</text>
</g>
<text font-size="2.3" x="403.7" y="389.6">Villingen-Schwenningen / Germany</text>
</svg>
